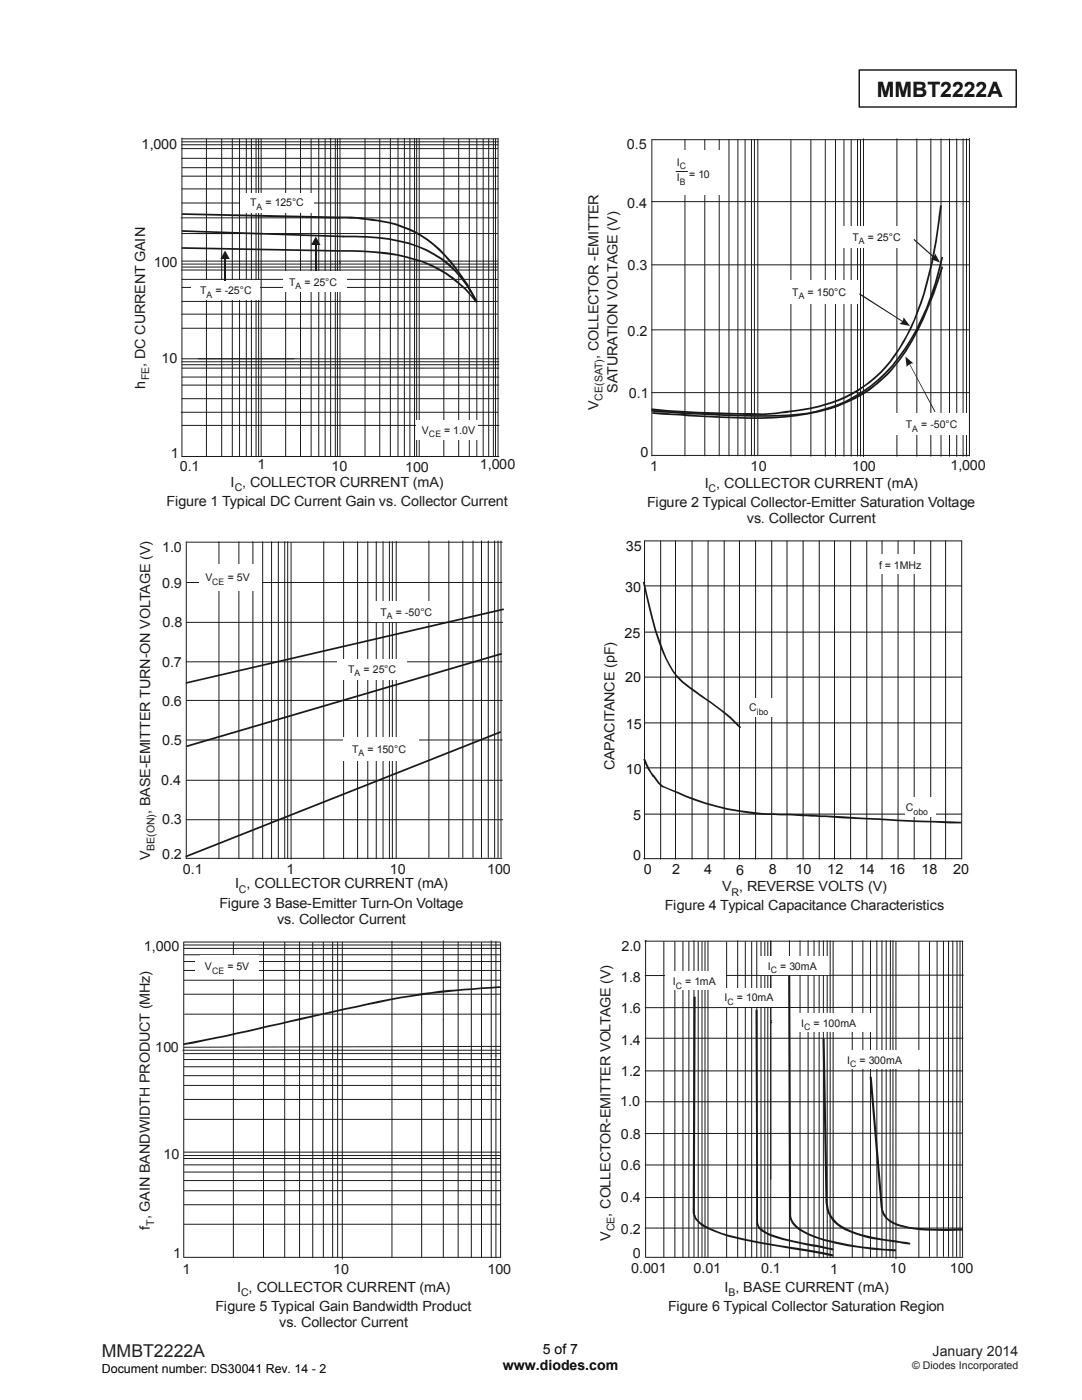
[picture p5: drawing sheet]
<svg xmlns="http://www.w3.org/2000/svg" width="216mm" height="279mm" viewBox="0 0 216 279" stroke-linecap="round" stroke-linejoin="round" font-family="sans-serif">
<path d="M171.4 14h31.4v7.4h-31.4z" fill="none" stroke="#000" stroke-width=".26"/>
<g fill="#fff">
<path d="M82.2 83.9h12v4.4h-12z"/>
<path d="M83.1 83.7h11.7v4.3h-11.7z"/>
</g>
<g fill="none" stroke="#1f1a17" stroke-width=".2">
<path d="M36.2 28.9h63.2M36.2 29.7h63.1M36.2 31.6h63.1M36.3 27.5v63.6h63.2M36.3 37.7h63.2M41.2 27.7v63.4M44.2 27.7v63.4M46.4 27.7v63.4M47.8 27.7v63.4M49.1 27.7v63.4M50.2 27.7v63.4M51.1 27.7v63.4"/>
<path d="M51.6 27.7v63.4M52.1 27.7v63.4M57 27.7v63.4M65.8 27.7h33.7M66.9 27.7v63.4M67.3 27.7v63.4M80.7 27.6v63.5M81.8 27.6v63.5M82.7 27.6v63.5M83.1 27.6v63.5M83.7 27.6v63.5M96.4 27.7v63.4"/>
<path d="M97.5 27.7v63.4M98.4 27.7v63.4M98.9 27.7v63.4M99.4 27.7v63.4M36.1 43.5h63.1M36.2 53.9h63.1M36.3 40.5h63.1M36.3 55.8h63M36.3 46.6h63M65.2 57.4h34.2M66.3 52.7h33.1M67.8 52.2v38.9"/>
<path d="M36.3 62.7h63M36.3 79.6h63.2M36.3 73.5h63.2M36.3 72.8h63.2M36.3 72.2h63.2M36.3 75.2h63.2M36.3 65.5h63M36.3 71.6h63.2M36.1 82.3h63.3M36.3 84.9h63.2"/>
</g>
<g fill="#1f1a17">
<path d="M36.3 45.9l32.3 1.1v.4l-32.3-1.1z"/>
<path d="M36.3 49.3l31.6 .6v.3l-31.7-.5z"/>
</g>
<g fill="none" stroke="#1f1a17" stroke-width=".2">
<path d="M36.3 35.2h63.1M36.3 27.7h29.8M36.3 28.3h63.2M36.4 33.5h63.1M60 27.7v63.4M62.1 27.7v63.4M63.6 27.7v63.4M64.9 27.7v63.4M66 27.7v63.4M67.8 27.6v24.9M72.8 27.7v63.4M75.8 27.7v63.4"/>
<path d="M77.9 27.6v63.5M79.4 27.6v63.5M88.6 27.5v63.6M91.5 27.8v63.3M93.6 27.7v63.4M95.1 27.7v63.4M36.3 57.4h28.9M36.3 53.3h63M36.3 52.1h63M36.3 52.7h30M36.3 76.9h63.2M36.3 60.2h63"/>
</g>
<g fill="#1f1a17">
<path d="M36.3 42.5l31.6 .7v.4l-31.6-.7z"/>
<path d="M67.8 43.2l4.4 .2v.4l-1.1-.2h-3.3zM72.2 43.4l3.9 .6-.1 .3-3.8-.5zM76.1 44a21.1 21.1 0 0 1 10.5 4.6l-.2 .4a20.7 20.7 0 0 0-10.4-4.7zM86.6 48.6a37.9 37.9 0 0 1 8.7 11.6l-.3 .2a36.7 36.7 0 0 0-8.6-11.4z"/>
<path d="M67.9 49.9l4.8 .1a37.9 37.9 0 0 1 11.8 2.1l-.1 .4a49.1 49.1 0 0 0-16.5-2.3zM84.5 52.1a23.6 23.6 0 0 1 10.7 8.1l-.3 .1a24.7 24.7 0 0 0-10.5-7.8z"/>
<path d="M68.4 47a45.7 45.7 0 0 1 13.2 1.4l3.6 1.3-.2 .4a33.5 33.5 0 0 0-14-2.7h-2.6zM85.2 49.7a22 22 0 0 1 10.1 10.5l-.3 .1a21.3 21.3 0 0 0-10-10.2z"/>
</g>
<g fill="#fff">
<path d="M47.9 38.6h14.7v3.9h-14.7z"/>
<path d="M38.1 56h13.8v3.9h-13.8z"/>
<path d="M56.4 54.1h12.7v4.1h-12.7z"/>
<path d="M83.1 83.8h12.3v4h-12.3z"/>
</g>
<path d="M63 47.2l.9 1.7h-1.8l.9-1.7 .9 1.7z" fill-rule="evenodd" fill="#1f1a17"/>
<path d="M63 48.7v5.3" fill="none" stroke="#1f1a17" stroke-width=".34"/>
<path d="M44.9 50l.9 1.7h-1.8l.9-1.7 .9 1.7z" fill-rule="evenodd" fill="#1f1a17"/>
<path d="M44.9 51.5v4.5" fill="none" stroke="#1f1a17" stroke-width=".34"/>
<g fill="none" stroke="#1f1a17" stroke-width=".2">
<path d="M136.7 27.9v63.1M140.6 27.9v63.1M143.5 27.9v63.1M145.5 27.9v63.1M147.2 27.9v63.1M148.7 27.9v63.1M149.9 27.9v63.1M150.5 27.9v63.1M151.2 27.8v63.2M157.8 28v63.1M161.8 28v63.1M164.7 28v63.1"/>
<path d="M166.7 28v63.1M168.4 28v63.1M169.8 28v63.1M171.1 27.9v63.2M171.7 28v63.1M172.3 27.7v63.4M179 27.7v63.4M182.9 27.7v63.4M185.7 27.7v63.4M187.8 27.7v63.4M189.5 27.7v63.4M190.9 27.7v63.4"/>
<path d="M192.2 27.7v63.4M192.8 27.7v63.4M193.4 27.9h-63.3v63.1M193.4 27.6v63.4M130.1 40.2h63.3M130.1 52.9h63.3M130.1 65.8h63.3M130.1 78.4h63.3M130.1 90.9h63.3"/>
</g>
<g fill="#fff">
<path d="M167.8 45.1h14v4.3h-14z"/>
<path d="M178.8 82.5h14.1v4.2h-14.1z"/>
<path d="M156.2 55.8h15.4v4.8h-15.4z"/>
<path d="M134 29.9h9.8v9h-9.8z"/>
</g>
<path d="M134.9 34.2h2.3" fill="none" stroke="#1f1a17" stroke-width=".2"/>
<g fill="#1f1a17">
<path d="M171.5 58.5l9.4 6.1-.1 .1-9.3-5.9z"/>
<path d="M181.1 71.8l5.6 10.4-.2 .1-5.5-10.5z"/>
<path d="M182.3 47.9l.1-.2 4.7 4.1-.2 .2z"/>
<path d="M130 81.5l3.2 .3 8.7 .5v.4l-11.9-.8zM141.9 82.3l10.2 .2v.3l-10.2-.1zM152.1 82.5h.3v.3h-.3zM152.4 82.5l4.5-.5 .1 .4-4.6 .4zM156.9 82l1.7-.2v.4l-1.6 .2zM158.6 81.8a28.1 28.1 0 0 0 17-7.6l1.9-2.2 .9-1.2 .3 .2a25.9 25.9 0 0 1-18.4 10.9l-1.7 .3zM187.6 41h.3a84.6 84.6 0 0 1-4.6 21.2 35.1 35.1 0 0 1-4.6 8.8l-.3-.2a44.1 44.1 0 0 0 6.8-16.2 103 103 0 0 0 2.4-13.6z"/>
<path d="M130.2 82.3l7.3 .4-.1 .4-7.2-.5zM137.5 82.7l6.8 .4v.3l-6.9-.3zM144.3 83.1l5.1 .2 4.9-.1v.3l-4.9 .1-5.1-.2zM154.3 83.2a51.9 51.9 0 0 0 8.8-1.2l.1 .3a51.9 51.9 0 0 1-8.9 1.2zM163.1 82a27.3 27.3 0 0 0 16.1-10.1l.3 .2a26.2 26.2 0 0 1-16.3 10.2zM187.9 53.2l.3 .1a60.3 60.3 0 0 1-8.7 18.8l-.3-.2a53.2 53.2 0 0 0 7.8-16z"/>
<path d="M130.1 81.8l14.3 .9v.3l-14.4-.8zM144.4 82.7l6.2 .1h5.6v.3l-5.6 .1-6.2-.2zM156.2 82.8v.3zM156.2 82.8l4.9-.5 1.6-.3 .1 .3-1.6 .4-3.3 .3-1.7 .1zM162.7 82l3-.8 2.9-1.1 .1 .2-2.8 1.2-3.1 .8zM187.9 51.2l.3 .1a47.8 47.8 0 0 1-11.4 23.3 30.3 30.3 0 0 1-8.1 5.7l-.1-.2a31.2 31.2 0 0 0 14.2-14.4 60.3 60.3 0 0 0 5.1-14.5z"/>
</g>
<g fill="#1f1a17">
<path d="M180.3 63.4l1.3 1.7-2.1-.5 .6-.5z" fill-rule="evenodd"/>
<path d="M180.7 71.2l1.6 1.3h-.5l-.5 .3-.4 .4z" fill-rule="evenodd"/>
<path d="M186.6 50.6l1 1.8-1.9-.7 .7-.5z" fill-rule="evenodd"/>
</g>
<g fill="none" stroke="#1f1a17" stroke-width=".2">
<path d="M37.2 108.1v63.3M37.3 108.2h62.9M37.3 116.2h62.8M43.7 108.1v63.3M47.7 108.1v63.3M50.5 108.1v63.3M52.4 108.1v63.3M54.2 108.1v63.3M55.5 108.1v63.3M56.8 108.1v63.3M57.4 108.1v63.3M58.1 108.3v63.2"/>
<path d="M64.6 108.1v63.3M68.6 108.1v63.3M71.4 108.1v63.3M73.4 108.1v63.3M75.1 108.1v63.3M76.4 108.1v63.3M77.7 108.1v63.3M78.3 108.1v63.3M79.1 108v63.3M85.6 107.9v63.2M89.6 108v63.1M92.4 108v63.1"/>
<path d="M94.4 108v63.1M96.1 108v63.1M97.4 108v63.1M98.7 108v63.1M99.4 108v63.1M100 108v63.1M37.2 124.2h63.1M37.2 132.1h62.9M37.2 139.8h63M37.2 147.7h63M37.2 155.7h63M37.2 171.3h62.9"/>
<path d="M37.2 163.6h63.1"/>
</g>
<g fill="#1f1a17">
<path d="M37 170.8l62.9-24.9 .1 .3-62.9 24.9z"/>
<path d="M37.2 148.8l62.9-18.5v.3l-62.8 18.5z"/>
<path d="M37.1 136.1l63.4-14.7 .1 .4-63.5 14.7z"/>
</g>
<g fill="#fff">
<path d="M39.8 112.9h11.9v5h-11.9z"/>
<path d="M40.6 112.7h11.7v5h-11.7z"/>
<path d="M40.7 112.9h11v4.5h-11z"/>
<path d="M67.3 131.5h13.9v4.1h-13.9z"/>
<path d="M74.1 120h13.9v4.1h-13.9z"/>
<path d="M68.5 147.1h15.1v4.6h-15.1z"/>
</g>
<g fill="none" stroke="#131516" stroke-width=".2">
<path d="M128.6 116.9h63.3M131.8 107.9v63.5M134.8 107.9v63.5M138.1 107.9v63.5M141.3 107.9v63.5M144.5 107.9v63.5M147.6 107.9v63.5M150.8 107.9v63.5M154 107.9v63.5M157 107.9v63.5M160.3 107.9v63.5M163.5 107.9v63.5"/>
<path d="M166.5 107.9v63.5M169.7 107.9v63.5M173 107.9v63.5M176 107.9v63.5M179.2 107.9v63.5M182.4 107.9v63.5M185.7 107.9v63.5M188.7 107.9v63.5M128.6 135.1h63.3M128.6 126.2h63.3M128.6 153.2h63.3M128.6 144.3h63.3"/>
<path d="M128.4 171.4h63.4M128.6 162.5h63.3M128.6 171.4v-63.5h63.3v63.5"/>
</g>
<g fill="#1f1a17">
<path d="M128.3 116.2l.3-.1 2.4 9.7-.4 .1zM130.6 125.9l.4-.1a42.1 42.1 0 0 0 2.8 7l-.3 .1a32.2 32.2 0 0 1-2.9-7zM133.5 132.9l.3-.1a10.8 10.8 0 0 0 4 4.4l1.5 1-.2 .3a15.4 15.4 0 0 1-5-4.6zM139.3 138.2l.5 .4-.1 .3-.6-.4zM139.8 138.6l4.1 3-.2 .2-4-2.9zM143.9 141.6l2 1.6 2 1.9-.3 .3-1.9-2-2-1.6z"/>
<path d="M132.1 156.7l1.5 .7-.1 .2-1.5-.5zM133.6 157.4l1.6 .6a46.3 46.3 0 0 0 15.2 4.1l-.1 .4a51.9 51.9 0 0 1-16.8-4.9zM150.4 162.1l5.3 .3v.3l-5.4-.2zM155.7 162.4l4.4 .1v.4l-4.4-.2zM160.1 162.5l.9 .1v.3h-.9zM161 162.6l3.7 .1v.4l-3.7-.2zM164.7 162.7a597.2 597.2 0 0 0 27.1 1.3v.3a582.7 582.7 0 0 1-27.1-1.2z"/>
<path d="M128.4 151.6l.3-.2a11.3 11.3 0 0 0 1.9 3.4l-.4 .2-.9-1.4zM130.2 155l.4-.2zM130.2 155l.4-.2 .2 .3-.2 .3zM130.6 155.4v-.1zM130.6 155.4l.2-.3 1.4 1.7-.2 .3z"/>
</g>
<g fill="#fff">
<path d="M174.8 110.6h10.6v3.9h-10.6z"/>
<path d="M180.7 159.2h6v3.8h-6z"/>
<path d="M148.7 139.4h5.5v3.7h-5.5z"/>
</g>
<g fill="none" stroke="#1f1a17" stroke-width=".2">
<path d="M36.7 188v62.9M36.7 198.4h63.1M36.7 195.6h63.1M36.7 193.7h63.1M36.7 190.5h63.1M36.7 191.9h63.1M36.7 189.3h63.1M36.7 188h63.1M36.7 188.6h63.1M46.6 188v62.9M52.6 188v62.9M56.8 188v62.9"/>
<path d="M59.8 188v62.9M62.4 188.1v62.9M64.5 188v62.9M66.4 188v62.9M67.4 188v62.9M68.3 188v63.3M78.2 187.8v63.1M84.1 187.9v63M88.5 187.7v63.2M91.4 188v62.9M94 188v62.9M96.1 188.1v62.8"/>
<path d="M98 187.7v63.2M99 187.9v63M99.9 188.1v62.8h-63.2M36.5 209.6h63.4M36.7 214.7h63.2M36.7 219.4h63.2M36.7 211.5h63.2M36.7 212.9h63.2M36.7 216.6h63.2M36.7 210.3h63.2M36.8 202.4h63M99.9 208.8l-63.2 .2"/>
<path d="M36.7 223.4h63.2M36.7 235.6h63.2M36.7 229.9h63.2M36.7 237.6h63.2M36.7 232.5h63.2M36.7 231.2h63.2M36.7 230.6h63.2M36.7 233.9h63.2M36.7 244.3h63.2M36.7 240.4h63.2"/>
</g>
<path d="M36.6 208.2l8.6-1.7 8.5-1.9 .1 .3-15 3.3-2.2 .4zM53.7 204.6l8.3-1.9 .1 .4-8.3 1.8zM62.1 202.9v.2zM62 202.7l.1 .4zM62.1 202.9v.2zM62 202.7l4.5-1 .1 .4-4.5 1zM66.5 201.7a234.7 234.7 0 0 1 17.9-3.5l.1 .4-6.8 1.1-11.1 2.4zM84.4 198.2l.1 .4zM84.5 198.2l4.9-.6 6.6-.5 1.6-.1 .1 .3-5 .4-8.2 .9zM97.6 197l2.4-.2v.3l-2.3 .2z" fill="#1f1a17"/>
<g fill="#fff">
<path d="M39 190.9h12.1v4.4h-12.1z"/>
<path d="M39.9 190.7h11.7v4.4h-11.7z"/>
<path d="M40 190.9h9.5v3.9h-9.5z"/>
</g>
<g fill="none" stroke="#1f1a17" stroke-width=".2">
<path d="M128.7 187.8h.1M128.7 187.7h.1M128.7 187.8h63.5M128.8 187.9v63M132.5 187.9v63M134.7 187.9v63M136.3 187.9v63M137.5 187.9v63M138.5 187.7v63.2M139.3 187.9v63M140.1 187.9v63M140.7 187.9v63"/>
<path d="M141.3 187.8v63.1M145 188v62.9M147.2 187.7v63.2M148.7 187.9v63M150 187.9v63M151 187.9v63M151.8 187.9v63M152.6 187.9v63M153.2 187.9v63M153.8 187.7v63.2M157.5 187.7v63.3M159.6 187.7v63.3"/>
<path d="M161.2 187.7v63.3M162.4 187.7v63.3M163.4 187.7v63.3M164.3 187.7v63.3M165.1 187.7v63.3M165.7 187.7v63.3M166.2 187.8v63.2M170.1 187.7v63.2M172.2 187.7v63.2M173.7 187.7v63.2M175 187.7v63.2M176 187.7v63.2"/>
<path d="M176.8 187.7v63.2M177.7 187.7l-.1 63.2M178.2 187.7v63.2M178.8 187.9v63.3M183.3 187.9v63.1M185.5 187.9v62.9M187 187.8v63M188.3 187.8v63M189.3 187.8v63M190.1 187.8v63M191 187.8l-.1 63M191.6 187.8v63"/>
<path d="M192.1 187.8v63M153.8 203.7h.1M153.8 204.1h.1M128.9 250.9h63.3"/>
</g>
<g fill="#1f1a17">
<path d="M164.1 207.3h.4l.6 32.7h-.4zM164.7 240h.4a5.9 5.9 0 0 0 3.9 5.2 27.3 27.3 0 0 0 9.8 2.3l-.1 .5a31.9 31.9 0 0 1-9.1-2.1 6.4 6.4 0 0 1-4.9-5.9zM178.8 247.5l2.9 .6-.1 .3-2.9-.4z"/>
<path d="M157.3 194.8h.4l.2 47.6h-.5zM157.4 242.4h.5v.1l-.5 .1zM157.4 242.6l.5-.1a2.92 2.92 0 0 0 .8 1.8l-.3 .3-.4-.4-.5-1.1zM158.4 244.6l.3-.3 .9 .8 1.1 .7-.2 .3-1.2-.7zM160.7 245.8l.8 .4a27.9 27.9 0 0 0 7.8 2.1 75.6 75.6 0 0 0 9.5 1v.4a53.4 53.4 0 0 1-17.5-3.2l-.8-.4z"/>
<path d="M173.5 214.9h.4l2.2 26h-.4zM175.7 240.9h.4a4.1 4.1 0 0 0 3.3 3.4 37.5 37.5 0 0 0 11.9 .9v.4l-2.5 .1-3.9-.1-2.6-.3a9 9 0 0 1-5.6-2.1 3.9 3.9 0 0 1-1-2.3zM191.3 245.2h.8v.4h-.8z"/>
<path d="M138.4 198.9h.4l-.2 43.1h-.4zM138.2 242h.4v.3a3.2 3.2 0 0 0 2 2.2 25.5 25.5 0 0 0 7.9 2.7l10.3 1.8-.1 .4a151.7 151.7 0 0 1-13.5-2.6l-1.5-.5a14.6 14.6 0 0 1-4-1.9 3.3 3.3 0 0 1-1.5-2.4zM158.8 249l7.4 1.3v.5l-7.5-1.4z"/>
<path d="M150.7 201.5h.5l.1 42.4h-.4zM150.9 243.9h.4a3.1 3.1 0 0 0 2.1 2.2l3 1 5.6 1.2-.1 .4a38.2 38.2 0 0 1-8.9-2.3 2.82 2.82 0 0 1-2.1-2.5zM162 248.3l4.3 .9-.1 .4-4.3-.9z"/>
</g>
<path d="M192.2 194.6l-63.5 .1M128.7 207.2h63.5M128.7 213.7h63.3M128.7 219.9h63.3M192.1 201l-63.4 .1M128.7 239h63.4M128.7 232.5h63.4M192.1 226.1l-63.4 .1M128.7 245.1h63.4" fill="none" stroke="#1f1a17" stroke-width=".2"/>
<g fill="#fff">
<path d="M132.6 193.8h12.1v3.7h-12.1z"/>
<path d="M141.5 197.1h14.3v3.8h-14.3z"/>
<path d="M151.6 190.8h13.8v3.7h-13.8z"/>
<path d="M158.3 202.1h15.7v3.7h-15.7z"/>
<path d="M167.4 209.6h16.1v3.7h-16.1z"/>
</g>
<text font-size="4.2" x="174.9" y="19.3">MMBT2222A</text>
<text font-size="3.5" fill="#231f20" x="20.3" y="270.9">MMBT2222A</text>
<g font-size="2.8" fill="#1f1a17">
<text x="28.3" y="29.7">1,000</text>
<text x="125.1" y="29.8">0.5</text>
<text x="125.2" y="41.4">0.4</text>
<text x="30.7" y="53.3">100</text>
<text x="125.2" y="54">0.3</text>
<text x="119.4" y="71.7" transform="rotate(-90 119.4 71.7)">, COLLECTOR -EMITTER</text>
<text x="125.2" y="67">0.2</text>
<text x="28.9" y="77.5" transform="rotate(-90 28.9 77.5)">h</text>
<text x="28.9" y="73.2" transform="rotate(-90 28.9 73.2)">, DC CURRENT GAIN</text>
<text x="32.2" y="72.5">10</text>
<text x="119.4" y="81.9" transform="rotate(-90 119.4 81.9)">V</text>
<text x="123.2" y="78.4" transform="rotate(-90 123.2 78.4)">SATURATION VOLTAGE (V)</text>
<text x="125.5" y="79.5">0.1</text>
<text x="34.1" y="91.4">1</text>
<text x="35.9" y="94.1">0.1</text>
<text x="51.4" y="93.6">1</text>
<text x="66.1" y="94">10</text>
<text x="80.9" y="94.1">100</text>
<text x="95.7" y="93.6">1,000</text>
<text x="127.8" y="91.1">0</text>
<text x="129.7" y="94">1</text>
<text x="149.8" y="93.9">10</text>
<text x="170" y="94">100</text>
<text x="189.6" y="93.9">1,000</text>
<text x="33.3" y="101">Figure 1 Typical DC Current Gain vs. Collector Current</text>
<text x="46" y="97.2">I , COLLECTOR CURRENT (mA)</text>
<text x="129.1" y="101.2">Figure 2 Typical Collector-Emitter Saturation Voltage</text>
<text x="140.6" y="97.3">I , COLLECTOR CURRENT (mA)</text>
<text x="149" y="104.4">vs. Collector Current</text>
<text x="32.3" y="110.1">1.0</text>
<text x="32.3" y="117.3">0.9</text>
<text x="32.4" y="125.2">0.8</text>
<text x="32.3" y="133.1">0.7</text>
<text x="32.3" y="140.8">0.6</text>
<text x="32.3" y="148.7">0.5</text>
<text x="122.6" y="153.8" transform="rotate(-90 122.6 153.8)">CAPACITANCE (pF)</text>
<text x="32.2" y="156.7">0.4</text>
<text x="30" y="162.5" transform="rotate(-90 30 162.5)">, BASE-EMITTER TURN-ON VOLTAGE (V)</text>
<text x="32.3" y="164.5">0.3</text>
<text x="30" y="171.7" transform="rotate(-90 30 171.7)">V</text>
<text x="32.3" y="171.4">0.2</text>
<text x="36.5" y="174.3">0.1</text>
<text x="46.9" y="177.3">I , COLLECTOR CURRENT (mA)</text>
<text x="57.1" y="174.3">1</text>
<text x="77.8" y="174.3">10</text>
<text x="97.2" y="174.4">100</text>
<text x="144.1" y="177.9">V , REVERSE VOLTS (V)</text>
<text x="43.8" y="181.2">Figure 3 Base-Emitter Turn-On Voltage</text>
<text x="55.3" y="184.3">vs. Collector Current</text>
<text x="132.7" y="181.7">Figure 4 Typical Capacitance Characteristics</text>
<text x="28.7" y="189.9">1,000</text>
<text x="124" y="189.7">2.0</text>
<text x="123.9" y="196">1.8</text>
<text x="123.9" y="202.2">1.6</text>
<text x="123.9" y="208.5">1.4</text>
<text x="31" y="210">100</text>
<text x="123.9" y="214.8">1.2</text>
<text x="123.7" y="220.7">1.0</text>
<text x="123.9" y="227.3">0.8</text>
<text x="32.6" y="231.4">10</text>
<text x="123.9" y="233.6">0.6</text>
<text x="123.9" y="239.8">0.4</text>
<text x="29.9" y="245.4" transform="rotate(-90 29.9 245.4)">f , GAIN BANDWIDTH PRODUCT (MHz)</text>
<text x="121.8" y="242.8" transform="rotate(-90 121.8 242.8)">, COLLECTOR-EMITTER VOLTAGE (V)</text>
<text x="34.5" y="251">1</text>
<text x="121.8" y="247.6" transform="rotate(-90 121.8 247.6)">V</text>
<text x="123.9" y="246.2">0.2</text>
<text x="126.3" y="251">0</text>
<text x="36.4" y="254.2">1</text>
<text x="47.3" y="257.8">I , COLLECTOR CURRENT (mA)</text>
<text x="66.5" y="254.2">10</text>
<text x="97.3" y="254.2">100</text>
<text x="125.9" y="254.1">0.001</text>
<text x="138.4" y="254.1">0.01</text>
<text x="144.6" y="257.9">I , BASE CURRENT (mA)</text>
<text x="151.8" y="254">0.1</text>
<text x="165.7" y="254.2">1</text>
<text x="177.6" y="254.1">10</text>
<text x="189.5" y="254.1">100</text>
<text x="43" y="261.7">Figure 5 Typical Gain Bandwidth Product</text>
<text x="133.3" y="261.7">Figure 6 Typical Collector Saturation Region</text>
<text x="55.7" y="264.8">vs. Collector Current</text>
</g>
<g font-size="2.8" fill="#131516">
<text x="124.9" y="110">35</text>
<text x="124.7" y="118.1">30</text>
<text x="124.6" y="127.3">25</text>
<text x="124.7" y="136.1">20</text>
<text x="124.9" y="145.5">15</text>
<text x="124.9" y="154.4">10</text>
<text x="126.3" y="163.6">5</text>
<text x="126.3" y="171.5">0</text>
<text x="128.4" y="174.3">0</text>
<text x="134.1" y="174.5">2</text>
<text x="140.5" y="174.5">4</text>
<text x="146.9" y="174.6">6</text>
<text x="153.4" y="174.3">8</text>
<text x="158.7" y="174.5">10</text>
<text x="165.1" y="174.3">12</text>
<text x="171.3" y="174.5">14</text>
<text x="177.4" y="174.5">16</text>
<text x="183.9" y="174.5">18</text>
<text x="190.2" y="174.5">20</text>
</g>
<g font-size="2.8">
<text x="100.3" y="273.5">www.diodes.com</text>
<text x="108.3" y="270.2">5 of 7</text>
</g>
<text font-size="2.8" fill="#231f20" x="186.1" y="270.6">January 2014</text>
<text font-size="2.5" x="20.3" y="274">Document number: DS30041 Rev. 14 - 2</text>
<g font-size="2.1" fill="#1f1a17">
<text x="135.1" y="33.1">I</text>
<text x="137.5" y="35.5">= 10</text>
<text x="49.9" y="41.2">T</text>
<text x="53" y="41.2">= 125°C</text>
<text x="135.1" y="36.1">I</text>
<text x="170.1" y="48">T</text>
<text x="173.1" y="48">= 25°C</text>
<text x="39.9" y="58.6">T</text>
<text x="43" y="58.6">= -25°C</text>
<text x="57.7" y="57">T</text>
<text x="60.7" y="57">= 25°C</text>
<text x="158.1" y="59">T</text>
<text x="161.1" y="59">= 150°C</text>
<text x="29.8" y="75.9" transform="rotate(-90 29.8 75.9)">FE</text>
<text x="120.2" y="80" transform="rotate(-90 120.2 80)">CE(SAT)</text>
<text x="84.2" y="86.6">V</text>
<text x="88.6" y="86.6">= 1.0V</text>
<text x="180.7" y="85.5">T</text>
<text x="183.8" y="85.5">= -50°C</text>
<text x="46.9" y="98">C</text>
<text x="141.4" y="98.2">C</text>
<text x="175.4" y="113.6">f = 1MHz</text>
<text x="41" y="116">V</text>
<text x="45.5" y="116">= 5V</text>
<text x="75.9" y="122.9">T</text>
<text x="79" y="122.9">= -50°C</text>
<text x="69.5" y="134.3">T</text>
<text x="72.5" y="134.3">= 25°C</text>
<text x="149.5" y="142">C</text>
<text x="70.3" y="150.2">T</text>
<text x="73.3" y="150.2">= 150°C</text>
<text x="180.7" y="161.9">C</text>
<text x="30.8" y="169.9" transform="rotate(-90 30.8 169.9)">BE(ON)</text>
<text x="47.7" y="178.2">C</text>
<text x="145.9" y="178.7">R</text>
<text x="40.9" y="193.6">V</text>
<text x="45.4" y="193.6">= 5V</text>
<text x="134.2" y="196.6">I</text>
<text x="136.7" y="196.6">= 1mA</text>
<text x="153.2" y="193.6">I</text>
<text x="155.7" y="193.6">= 30mA</text>
<text x="144.6" y="199.8">I</text>
<text x="147" y="199.8">= 10mA</text>
<text x="159.9" y="204.9">I</text>
<text x="162.3" y="204.9">= 100mA</text>
<text x="169" y="212.4">I</text>
<text x="171.5" y="212.4">= 300mA</text>
<text x="30.7" y="244.6" transform="rotate(-90 30.7 244.6)">T</text>
<text x="122.6" y="245.8" transform="rotate(-90 122.6 245.8)">CE</text>
<text x="48.1" y="258.6">C</text>
<text x="145.3" y="258.7">B</text>
</g>
<text font-size="2.1" fill="#231f20" x="182" y="273.2">© Diodes Incorporated</text>
<g font-size="1.8" fill="#1f1a17">
<text x="135.7" y="33.8">C</text>
<text x="51.2" y="41.9">A</text>
<text x="135.7" y="36.9">B</text>
<text x="171.4" y="48.7">A</text>
<text x="41.2" y="59.4">A</text>
<text x="58.9" y="57.7">A</text>
<text x="159.4" y="59.7">A</text>
<text x="85.6" y="87.3">CE</text>
<text x="182" y="86.1">A</text>
<text x="42.3" y="116.8">CE</text>
<text x="77.2" y="123.5">A</text>
<text x="70.8" y="135">A</text>
<text x="151" y="142.7">ibo</text>
<text x="71.5" y="150.9">A</text>
<text x="182.2" y="162.6">obo</text>
<text x="42.3" y="194.4">CE</text>
<text x="134.8" y="197.3">C</text>
<text x="153.8" y="194.3">C</text>
<text x="145.2" y="200.6">C</text>
<text x="160.5" y="205.6">C</text>
<text x="169.6" y="213">C</text>
</g>
</svg>
